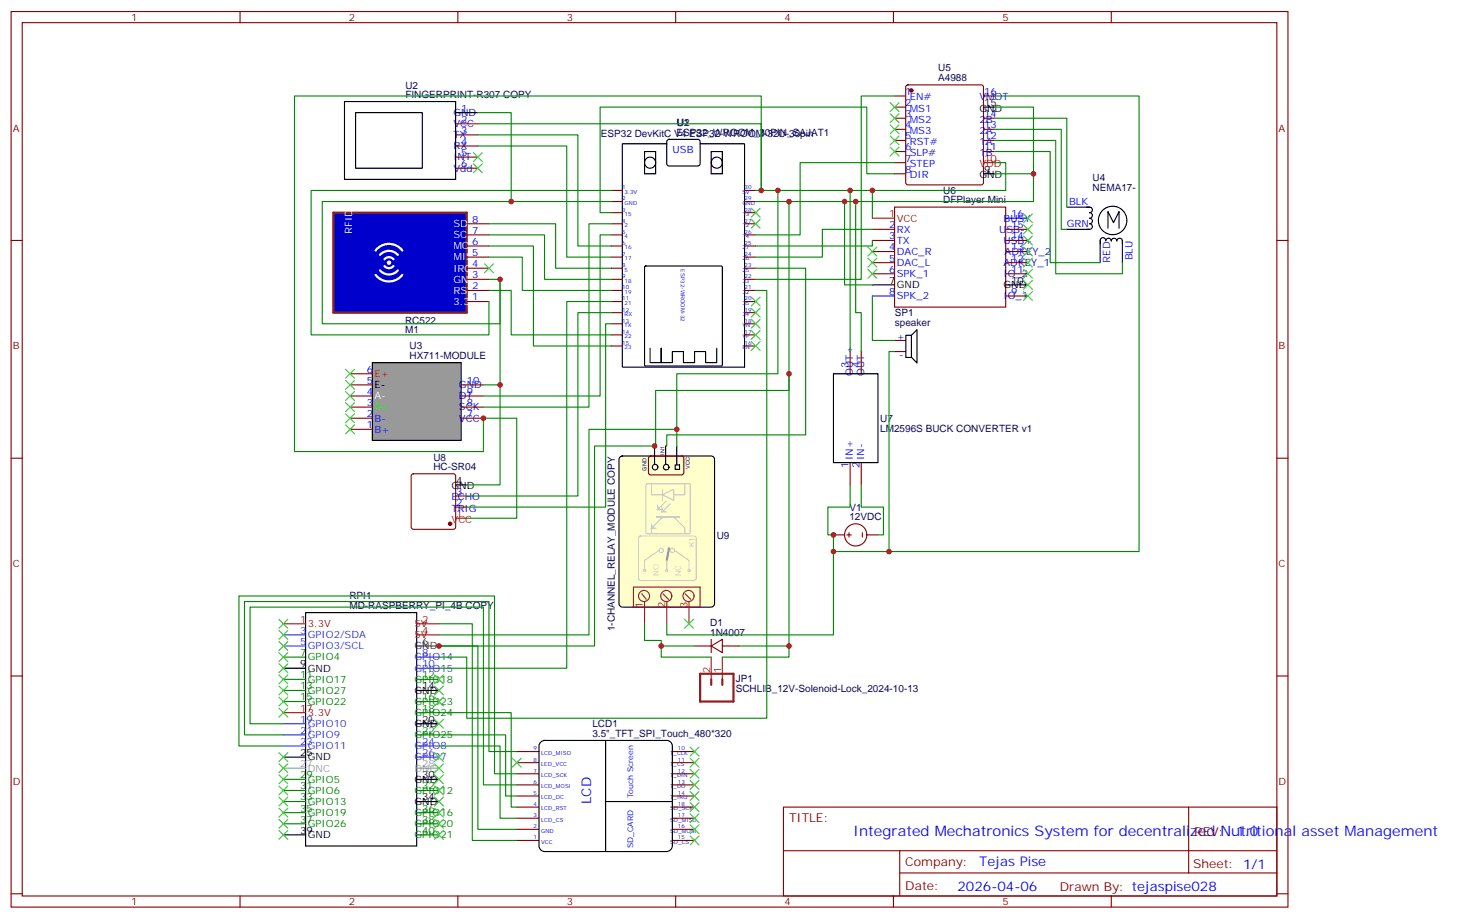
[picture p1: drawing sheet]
<svg xmlns="http://www.w3.org/2000/svg" width="465mm" height="292mm" viewBox="0 0 465 292" stroke-linecap="round" stroke-linejoin="round" font-family="sans-serif">
<g fill="none" stroke="#870000" stroke-width=".35">
<path d="M3.5 3.7h405.4v284.3h-405.4zM7.1 7.2h398.2v277.3h-398.2zM76.2 3.7v3.5M145.3 3.7v3.5M214.5 3.7v3.5M283.6 3.7v3.5M352.8 3.7v3.5M3.5 76.3h3.6M194 78.1h3.6M194 74.6h3.6M194 71h3.6M194 67.5h3.6"/>
<path d="M194 64h3.6M194 60.5h3.6M236.4 78.1h3.5M236.4 74.6h3.5M236.4 71h3.5M236.4 67.5h3.5M236.4 64h3.5M236.4 60.5h3.5M405.3 76.3h3.6M194 99.3h3.6M194 95.7h3.6M194 92.2h3.6"/>
<path d="M194 88.7h3.6M194 85.2h3.6M194 81.6h3.6M236.4 99.3h3.5M236.4 95.7h3.5M236.4 92.2h3.5M236.4 88.7h3.5M236.4 85.2h3.5M236.4 81.6h3.5M194 109.9h3.6M194 106.3h3.6M194 102.8h3.6"/>
<path d="M236.4 109.9h3.5M236.4 106.3h3.5M236.4 102.8h3.5M3.5 145.5h3.6M405.3 145.5h3.6M3.5 214.6h3.6M405.3 214.6h3.6M248.7 256.3h156.6v28.2h-156.6zM377.3 256.3v20.9M248.7 270.1h156.5M285.6 277.2h119.6M285.6 270.1v14.1"/>
<path d="M3.5 283.8h3.6M76.2 284.5v3.5M145.3 284.5v3.5M214.5 284.5v3.5M283.6 284.5v3.5M352.8 284.5v3.5M405.3 283.8h3.6"/>
</g>
<g fill="none" stroke="#000" stroke-width=".35">
<path d="M204.6 48.1h3.5v7.1h-3.5zM211.7 45.6h-14.1v71h38.8v-71h-14.2M211.9 44.4l.5-.2h9.1l.5 .2 .2 .5v7.1l-.2 .5-.5 .2h-9.1l-.5-.2-.2-.5v-7.1zM225.8 48.1h3.5v7.1h-3.5zM204.7 84.6l.3-.1h24l.3 .1v31.3l-.2 .3h-24.1l-.3-.2zM206.4 110.6v4.5h3.5v-4.5v4.5h3.5v-3.5h3.6v3.5h3.5v-3.5h3.5v3.5h3.5v-4.5"/>
<circle cx="206.4" cy="51.6" r="1.76"/>
<circle cx="227.5" cy="51.6" r="1.76"/>
</g>
<path d="M105.8 67.5h42.4v31.8h-42.4z" fill="#00c" stroke="#000" stroke-width=".35"/>
<path d="M105.8 67.5h42.4" fill="none" stroke="#8c2424" stroke-width=".71"/>
<path d="M105.8 67.5v31.8z" fill="#00f" stroke="#8c2424" stroke-width=".71"/>
<path d="M148.2 67.5v31.8h-42.4" fill="none" stroke="#8c2424" stroke-width=".71"/>
<g fill="none" stroke="#fff" stroke-width=".71">
<path d="M119.2 79.5a5.3 5.3 0 0 1 8.5 0M119.2 87.3a5.3 5.3 0 0 0 8.5 0M120.6 85.9a3.7 3.7 0 0 0 5.7 0M120.6 80.9a3.7 3.7 0 0 1 5.7 0M122.1 84.5a1.76 1.76 0 0 0 2.8 0M122.1 82.3a1.76 1.76 0 0 1 2.8 0"/>
<circle cx="123.5" cy="83.4" r=".35"/>
</g>
<path d="M144.6 42.8h7.1M144.6 46.4h7.1M148.2 71h7M148.2 74.6h7M148.2 78.1h7M148.2 81.6h7M148.2 85.2h7M148.2 92.2h7M148.2 95.7h7M148.2 88.7h7" fill="none" stroke="#870000" stroke-width=".35"/>
<path d="M144.6 39.3h7.1" fill="none" stroke="#f00" stroke-width=".35"/>
<path d="M144.6 35.8h7.1" fill="none" stroke="#000" stroke-width=".35"/>
<path d="M112.9 35.8h21.2v17.6h-21.2z" fill="#fff" stroke="#000" stroke-width=".35"/>
<g fill="none" stroke="#870000" stroke-width=".35">
<path d="M144.6 49.9h7.1M144.6 53.4h7.1M164 238.6h7.1M213.4 238.6h7.1M164 259.8h7.1M164 256.3h7.1M164 252.7h7.1M164 249.2h7.1M164 245.7h7.1M164 242.1h7.1M213.4 259.8h7.1M213.4 256.3h7.1"/>
<path d="M213.4 252.7h7.1M213.4 249.2h7.1M213.4 245.7h7.1M213.4 242.1h7.1M164 266.8h7.1M164 263.3h7.1M213.4 266.8h7.1M213.4 263.3h7.1"/>
</g>
<path d="M109.4 32.2h35.2v24.7h-35.2zM171.7 235.6l1.2-.5h38.8l1.2 .5 .5 1.3v31.7l-.3 .9-.6 .6-.8 .3h-38.8l-.9-.3-.7-.7-.2-.8v-31.7zM192.3 235.1v35.3M192.3 254.5h21.1" fill="none" stroke="#000" stroke-width=".35"/>
<path d="M118.2 115.1h28.2v24.7h-28.2z" fill="#999" stroke="#000" stroke-width=".35"/>
<g fill="none" stroke="#870000" stroke-width=".35">
<path d="M284 30.5h3.5M284 34h3.5M284 37.5h3.5M287.7 27.2l.5-.2h23.3l.5 .2 .2 .5v30.3l-.2 .5-.5 .2h-23.3l-.5-.2-.2-.5v-30.3zM312.2 30.5h3.5M312.2 37.5h3.5M284 41.1h3.5M284 44.6h3.5M284 48.1h3.5M284 51.6h3.5M284 55.2h3.5M312.2 41.1h3.5"/>
<path d="M312.2 44.6h3.5M312.2 48.1h3.5M276.9 72.8h7.1M276.9 76.3h7.1M276.9 79.9h7.1M284 65.8h35.3v31.7h-35.3zM319.3 72.8h7M319.3 76.3h7M319.3 79.9h7M276.9 83.4h7.1M276.9 86.9h7.1M319.3 83.4h7"/>
<path d="M319.3 86.9h7M319.3 94h7M111.1 118.7h7.1M284 108.1h3.5M284 111.6h3.5M111.1 122.2h7.1M111.1 125.7h7.1M111.1 129.3h7.1M111.1 132.8h7.1M111.1 136.3h7.1M146.4 122.2h7.1M146.4 125.7h7.1"/>
<path d="M146.4 129.3h7.1M146.4 132.8h7.1M130.8 150.6l.4-.2h12.7l.5 .2 .2 .5v16.3l-.2 .5-.5 .2h-12.7l-.5-.3-.2-.4v-16.3zM144.6 157.5h3.6M144.6 161h3.6M264.6 169.8h3.5M268.8 169.8h1.4M269.5 169.1v1.4M273.8 169.1v1.4M275.2 169.8h3.5"/>
<circle cx="271.6" cy="169.8" r="3.5"/>
</g>
<g fill="none" stroke="#000" stroke-width=".35">
<path d="M312.2 34h3.5M312.2 55.2h3.5M338.7 65.8h7.2a.88 .88 0 0 1 .9 .8 .88 .88 0 0 1-.9 .9 .88 .88 0 0 1 .9 .9 .88 .88 0 0 1-.9 .9 .88 .88 0 0 1 .9 .9 .88 .88 0 0 1-.9 .8 .88 .88 0 0 1 .9 .9 .88 .88 0 0 1-.9 .9h-7.2M349.2 76.3a.88 .88 0 0 1 .9-.8 .88 .88 0 0 1 .9 .8M349.2 76.5v.9M351 76.5a.88 .88 0 0 1 .9-.9 .88 .88 0 0 1 .9 .9 .88 .88 0 0 1 .9-.9 .88 .88 0 0 1 .8 .9 .88 .88 0 0 1 .9-.9 .88 .88 0 0 1 .9 .9v.9M351.7 72.5v-5.3l1.8 3.5 1.7-3.5v5.3M357.7 70a4.5 4.5 0 0 0-6.5-4.1 4.5 4.5 0 0 0-.8 7.6 4.5 4.5 0 0 0 7.2-2.5l.1-.8M276.9 90.5h7.1M319.3 90.5h7M264.6 118.7h14.1v28.2h-14.1zM287.6 113.5v-7.1h1.7v7.1h-1.6"/>
<path d="M289.3 106.4l1.8-1.7v10.6l-1.7-1.8M144.6 154h3.6M97 194.5h35.3v74.1h-35.3zM90 212.2h7M132.3 219.2h7M132.3 229.8h7M90 240.4h7M132.3 247.4h7M132.3 254.5h7M90 265.1h7"/>
</g>
<path d="M349.2 76.3v7.1M356.3 76.3v7.1" fill="none" stroke="#003" stroke-width=".35"/>
<g fill="#870000" stroke="#870000" stroke-width=".35">
<circle cx="289.3" cy="28.7" r=".53"/>
<circle cx="142.9" cy="166.3" r=".53"/>
</g>
<path d="M312.2 51.6h3.5M276.9 69.3h7.1M144.6 164.5h3.6M90 198h7M132.3 198h7M132.3 201.6h7M90 226.3h7" fill="none" stroke="#f00" stroke-width=".35"/>
<path d="M222.2 213.9h10.6v8.8h-10.6zM225.8 215.7v1.8M229.3 215.7v1.8" fill="none" stroke="#8c2424" stroke-width=".71"/>
<path d="M225.8 208.6v7.1M229.3 208.6v7.1" fill="none" stroke="#8c2424" stroke-width=".35"/>
<path d="M319.3 69.3h7M276.9 94h7.1" fill="none" stroke="#00f" stroke-width=".35"/>
<path d="M269.9 111.6v7.1M273.4 111.6v7.1M269.9 146.9v7.1M273.4 146.9v7.1" fill="none" stroke="#900" stroke-width=".35"/>
<path d="M90 201.6h7M90 205.1h7M132.3 208.6h7M132.3 212.2h7M90 229.8h7M90 233.3h7M90 236.9h7M132.3 236.9h7M132.3 240.4h7" fill="none" stroke="#06c" stroke-width=".35"/>
<path d="M132.3 205.1h7" fill="none" stroke="#333" stroke-width=".35"/>
<g fill="none" stroke="#060" stroke-width=".35">
<path d="M90 208.6h7M90 215.7h7M90 219.2h7M132.3 215.7h7M90 222.7h7M132.3 222.7h7M132.3 226.3h7M132.3 233.3h7M90 247.4h7M90 251h7M90 254.5h7M90 258h7"/>
<path d="M132.3 251h7M132.3 258h7M90 261.5h7M132.3 261.5h7M132.3 265.1h7"/>
</g>
<path d="M90 243.9h7M132.3 243.9h7" fill="none" stroke="#999" stroke-width=".35"/>
<g fill="none" stroke="#008700" stroke-width=".35">
<path d="M151.7 35.8h10.6v28.2M151.7 39.3h90v21.2h-1.8M284 30.5h-10.6v58.2h-33.5M315.7 34h12.4v21.2M315.7 37.5h23v28.3M151.7 46.4h28.2v35.2h14.1M151.7 42.8h31.7v35.3h10.6M284 51.6h-30v23h-14.1M284 55.2h-8.8v-21.2h-84.7v33.5h3.5M315.7 51.6h3.6v8.9h-42.4M315.7 55.2h12.4v8.8h-60M315.7 41.1h21.2v31.7h1.8"/>
<path d="M315.7 48.1h17.7v35.3h15.8M315.7 44.6h19.4v42.3h21.2v-3.5M155.2 71h21.2v14.2h17.6M155.2 74.6h17.7v14.1h21.1M155.2 78.1h14.1v31.8h24.7M194 60.5h-95.2v45.8h56.4v-10.6M194 64h-91.7v38.8h56.4v-14.1h-3.5M194 74.6h-3.5v51.1h-37M194 71h-7v58.3h-33.5M239.9 64h28.2v26.5h8.8M276.9 69.3v-8.8h-35.2v-30h-148.2v112.9h60v-10.6h10.5v31.7h-15.8M276.9 72.8h-15.8v8.8h-21.2"/>
<path d="M276.9 76.3v1.8h-37M155.2 81.6h10.6v10.6h28.2M155.2 92.2h7.1v14.1h31.7M158.7 88.7v33.5h-5.2M194 99.3h-10.6v58.2h-35.2M194 102.8h-1.7v58.2h-44.1M158.7 122.2v31.8h-10.5"/>
</g>
<g fill="none" stroke="#3c3" stroke-width=".35">
<path d="M150.3 48.5l2.8 2.8M150.3 52l2.8 2.8M153.1 48.5l-2.8 2.8M153.1 52l-2.8 2.8M275.5 78.5l2.8 2.8M278.3 78.5l-2.8 2.8M324.9 78.5l2.8 2.8M324.9 74.9l2.8 2.9M324.9 71.4l2.8 2.8M324.9 67.9l2.8 2.8M327.7 78.5l-2.8 2.8M327.7 74.9l-2.8 2.9"/>
<path d="M327.7 71.4l-2.8 2.8M327.7 67.9l-2.8 2.8M153.8 83.7l2.8 2.9M156.6 83.7l-2.8 2.9M275.5 82l2.8 2.8M275.5 85.5l2.8 2.8M278.3 82l-2.8 2.8M278.3 85.5l-2.8 2.8M324.9 92.6l2.8 2.8M324.9 89l2.8 2.9M324.9 85.5l2.8 2.8M324.9 82l2.8 2.8"/>
<path d="M327.7 92.6l-2.8 2.8M327.7 89l-2.8 2.9M327.7 85.5l-2.8 2.8M327.7 82l-2.8 2.8M109.7 117.3l2.8 2.8M112.5 117.3l-2.8 2.8M109.7 120.8l2.8 2.8M109.7 124.3l2.8 2.8M109.7 127.8l2.8 2.9M109.7 131.4l2.8 2.8M109.7 134.9l2.8 2.8M112.5 127.8l-2.8 2.9"/>
<path d="M112.5 120.8l-2.8 2.8M112.5 124.3l-2.8 2.8M112.5 131.4l-2.8 2.8M112.5 134.9l-2.8 2.8"/>
</g>
<path d="M196.7 145.2l.9-.4h28.2l.8 .4 .2 .6v45.9l-.4 .9-.6 .2h-28.2l-.9-.5-.2-.6v-45.9z" fill="#ffc" stroke="#000" stroke-width=".35"/>
<g fill="none" stroke="#8c2424" stroke-width=".35">
<path d="M200.9 192.8h21.2M201.1 192.8v-6.4h21.1v6.4M203.7 188.5l1.5 1.8M204.6 191v7M210.4 188.5l1.8 1.8M211.7 191v7M217.5 188.5l1.8 1.8M218.7 191v7"/>
<circle cx="204.5" cy="189.2" r="1.76"/>
<circle cx="211.5" cy="189.2" r="1.76"/>
<circle cx="218.6" cy="189.2" r="1.76"/>
</g>
<path d="M206.1 145l.5-.2h10l.5 .7-.1 4.9-.6 .4-10.1-.1-.4-.6v-4.6z" fill="none" stroke="#870000" stroke-width=".35"/>
<g fill="none" stroke="#000" stroke-width=".35">
<path d="M207.8 141.6v5.6M211.3 141.6v5.6M214.3 147.6h1.4v1.4h-1.4zM214.8 141.6v6"/>
<circle cx="208" cy="148.3" r=".88"/>
<circle cx="211.5" cy="148.3" r=".88"/>
</g>
<g fill="none" stroke="#ccc" stroke-width=".35">
<path d="M202.9 170.4l.5-.2h16.9l.5 .2 .2 .5v12.7l-.2 .5-.5 .2h-16.9l-.5-.2-.2-.5v-12.7zM209.2 174.8l-4.6 3.1v2.9M211.7 177.9v2.9M214.1 174.8l4.6 3.1v2.9"/>
<circle cx="209.9" cy="174.8" r=".71"/>
<circle cx="213.4" cy="174.8" r=".71"/>
<circle cx="204.6" cy="181.1" r=".35"/>
<circle cx="211.7" cy="181.1" r=".35"/>
<circle cx="218.7" cy="181.1" r=".35"/>
</g>
<path d="M212.4 174.1l-.7 3.8" fill="none" stroke="#999" stroke-width=".71"/>
<g fill="#ccc">
<path d="M206.8 165.8l.5 1.5 1.5 .5-2.3 .2z"/>
<path d="M210.1 160.6l.5 1.5 1.5 .5-2.2 .2z"/>
<path d="M208.7 159.9l.5 1.5 1.5 .5-2.3 .2z"/>
</g>
<path d="M205.1 153.8l.3-.2h13.4l.3 .2v15.3l-.1 .3-13.6 .1-.3-.2zM206.8 153.6v3.5h3.5M210.3 157.1l3.6-1.8v3.6zM210.3 155.3v3.6M211.4 159.2l-2.1 2.1M212.8 159.9l-2.1 2.1M217.4 153.6v3.5h-3.5M206.8 169.5v-1.8l3.5-3.5h3.6l3.5 3.5v1.8" fill="none" stroke="#ccc" stroke-width=".35"/>
<path d="M208.6 164.2h7" fill="none" stroke="#ccc" stroke-width=".71"/>
<g fill="none" stroke="#008700" stroke-width=".35">
<path d="M315.7 30.5h45.9v144.6h-97v-5.3h-1.8v-8.8h7.1v-7M246.9 60.5v58.2h-32.1v22.9M250.5 64v60h-42.4v17.6h-19.4v63.5h-49.4h12.4v58.2h12.3M269.9 60.5v51.1M271.6 64v35.3h1.8v12.3M194 95.7h-14.1v116.5h-40.6M239.9 85.2h15.9v52.9h-44.1v3.5h-.4M239.9 92.2h3.5v135.8h-95.2v-19.4h-8.9M276.9 94v14.1h7.1M250.5 118.7v89.9h-21.2M284 111.6h-1.8v63.5M214.8 136.3h-27.8v65.3h-47.7"/>
<path d="M273.4 154v7h7.1v8.8h-1.8M264.6 175.1v26.5h-52.9v-3.6M139.3 198h10.6v68.8h14.1M204.6 198v5.3h5.3v5.3h15.9M209.9 205.1h10.6M234.6 205.1h15.9M90 229.8h-10.6v-37h74.1v56.4h10.5M90 233.3h-12.4v-42.3h77.6v47.6h8.8M90 236.9h-14.2v-47.7h81.2v56.5h7M139.3 236.9h19.4v22.9h5.3M139.3 233.3h21.2v19.4h3.5M139.3 226.3h23v30h1.7"/>
</g>
<g fill="none" stroke="#3c3" stroke-width=".35">
<path d="M282.6 32.6l2.8 2.8M282.6 36.1l2.8 2.8M282.6 39.7l2.8 2.8M285.4 32.6l-2.8 2.8M285.4 36.1l-2.8 2.8M285.4 39.7l-2.8 2.8M282.6 43.2l2.8 2.8M282.6 46.7l2.8 2.8M285.4 43.2l-2.8 2.8M285.4 46.7l-2.8 2.8M238.5 66.1l2.8 2.8M238.5 69.6l2.8 2.9"/>
<path d="M241.3 66.1l-2.8 2.8M241.3 69.6l-2.8 2.9M238.5 94.3l2.8 2.9M238.5 97.9l2.8 2.8M241.3 94.3l-2.8 2.9M241.3 97.9l-2.8 2.8M238.5 101.4l2.8 2.8M238.5 104.9l2.8 2.8M238.5 108.4l2.8 2.9M241.3 101.4l-2.8 2.8M241.3 104.9l-2.8 2.8M241.3 108.4l-2.8 2.9"/>
<path d="M88.5 196.6l2.9 2.9M91.4 196.6l-2.9 2.9M217.3 196.6l2.8 2.9M220.1 196.6l-2.8 2.9M88.5 200.2l2.9 2.8M88.5 203.7l2.9 2.8M88.5 207.2l2.9 2.8M88.5 210.7l2.9 2.9M88.5 214.3l2.9 2.8M88.5 217.8l2.9 2.8M91.4 200.2l-2.9 2.8M91.4 203.7l-2.9 2.8"/>
<path d="M91.4 207.2l-2.9 2.8M91.4 210.7l-2.9 2.9M91.4 214.3l-2.9 2.8M91.4 217.8l-2.9 2.8M137.9 217.8l2.9 2.8M137.9 214.3l2.9 2.8M140.8 217.8l-2.9 2.8M140.8 214.3l-2.9 2.8M88.5 239l2.9 2.8M88.5 221.3l2.9 2.9M88.5 224.9l2.9 2.8M91.4 239l-2.9 2.8"/>
<path d="M91.4 221.3l-2.9 2.9M91.4 224.9l-2.9 2.8M137.9 221.3l2.9 2.9M137.9 228.4l2.9 2.8M137.9 239l2.9 2.8M140.8 221.3l-2.9 2.9M140.8 228.4l-2.9 2.8M140.8 239l-2.9 2.8M219.1 237.2l2.8 2.8M221.9 237.2l-2.8 2.8M88.5 256.6l2.9 2.8M88.5 253.1l2.9 2.8"/>
<path d="M88.5 249.6l2.9 2.8M88.5 246l2.9 2.8M88.5 242.5l2.9 2.8M91.4 256.6l-2.9 2.8M91.4 253.1l-2.9 2.8M91.4 249.6l-2.9 2.8M91.4 246l-2.9 2.8M91.4 242.5l-2.9 2.8M137.9 242.5l2.9 2.8M137.9 249.6l2.9 2.8M137.9 246l2.9 2.8M137.9 253.1l2.9 2.8"/>
<path d="M137.9 256.6l2.9 2.8M140.8 242.5l-2.9 2.8M140.8 249.6l-2.9 2.8M140.8 246l-2.9 2.8M140.8 253.1l-2.9 2.8M140.8 256.6l-2.9 2.8M162.6 240.7l2.9 2.9M165.5 240.7l-2.9 2.9M219.1 240.7l2.8 2.9M219.1 244.3l2.8 2.8M219.1 247.8l2.8 2.8M219.1 251.3l2.8 2.8"/>
<path d="M219.1 254.8l2.8 2.9M219.1 258.4l2.8 2.8M221.9 240.7l-2.8 2.9M221.9 244.3l-2.8 2.8M221.9 247.8l-2.8 2.8M221.9 251.3l-2.8 2.8M221.9 254.8l-2.8 2.9M221.9 258.4l-2.8 2.8M88.5 263.7l2.9 2.8M88.5 260.1l2.9 2.9M91.4 263.7l-2.9 2.8M91.4 260.1l-2.9 2.9"/>
<path d="M137.9 260.1l2.9 2.9M137.9 263.7l2.9 2.8M140.8 260.1l-2.9 2.9M140.8 263.7l-2.9 2.8M219.1 261.9l2.8 2.8M219.1 265.4l2.8 2.9M221.9 261.9l-2.8 2.8M221.9 265.4l-2.8 2.9"/>
</g>
<path d="M220.5 205.1h5.3M225.8 205.1l3.5-2.1v4.2zM225.8 203v4.2M229.3 205.1h5.3" fill="none" stroke="#870000" stroke-width=".35"/>
<g fill="#c00">
<circle cx="162.3" cy="64" r=".88"/>
<circle cx="158.8" cy="88.7" r=".88"/>
<circle cx="241.7" cy="60.5" r=".88"/>
<circle cx="158.8" cy="122.2" r=".88"/>
<circle cx="153.5" cy="132.8" r=".88"/>
<circle cx="276.9" cy="60.5" r=".88"/>
<circle cx="268.1" cy="64" r=".88"/>
<circle cx="328.1" cy="55.2" r=".88"/>
<circle cx="246.9" cy="60.5" r=".88"/>
<circle cx="250.5" cy="64" r=".88"/>
<circle cx="250.5" cy="118.7" r=".88"/>
<circle cx="209.9" cy="205.1" r=".88"/>
<circle cx="250.5" cy="205.1" r=".88"/>
<circle cx="264.6" cy="169.8" r=".88"/>
<circle cx="282.2" cy="175.1" r=".88"/>
<circle cx="271.6" cy="64" r=".88"/>
<circle cx="269.9" cy="60.5" r=".88"/>
<circle cx="139.3" cy="205.1" r=".88"/>
<circle cx="207.8" cy="141.6" r=".88"/>
<circle cx="214.8" cy="136.3" r=".88"/>
<circle cx="264.6" cy="175.1" r=".88"/>
</g>
<text font-size="4.6" fill="#00f" x="270.8" y="265.3">Integrated Mechatronics System for decentralized Nutritional asset Management</text>
<g font-size="4.2" fill="#00f">
<text x="187.6" y="255.3" transform="rotate(-90 187.6 255.3)">LCD</text>
<text x="392.5" y="265.5">1.0</text>
<text x="310.9" y="275.1">Tejas Pise</text>
<text x="304" y="282.9">2026-04-06</text>
</g>
<g font-size="3.9" fill="#800">
<text x="250.5" y="260.8">TITLE:</text>
<text x="379.1" y="265.5">REV:</text>
<text x="287.4" y="275">Company:</text>
<text x="378.7" y="275.7">Sheet: 1/1</text>
<text x="287.4" y="282.7">Date:</text>
<text x="336.4" y="282.8">Drawn By: tejaspise028</text>
</g>
<g font-size="3.2" fill="#800">
<text x="41.6" y="6.7">1</text>
<text x="110.8" y="6.7">2</text>
<text x="179.9" y="6.7">3</text>
<text x="249.1" y="6.7">4</text>
<text x="318.2" y="6.7">5</text>
<text x="4.1" y="41.8">A</text>
<text x="405.9" y="41.8">A</text>
<text x="4.1" y="110.9">B</text>
<text x="405.9" y="110.9">B</text>
<text x="4.1" y="180.1">C</text>
<text x="405.9" y="180.1">C</text>
<text x="4.1" y="249.2">D</text>
<text x="405.9" y="249.2">D</text>
<text x="41.6" y="287.5">1</text>
<text x="110.8" y="287.5">2</text>
<text x="179.9" y="287.5">3</text>
<text x="249.1" y="287.5">4</text>
<text x="318.2" y="287.5">5</text>
</g>
<g font-size="3.2" fill="#000080">
<text x="297.8" y="22.6">U5</text>
<text x="128.7" y="28.2">U2</text>
<text x="297.8" y="25.7">A4988</text>
<text x="128.7" y="31.2">FINGERPRINT-R307 COPY</text>
<text x="214.8" y="39.9">U1</text>
<text x="214.9" y="39.9">U2</text>
<text x="190.7" y="43.6">ESP32 DevKitC V4 ESP32-WROOM-32U-30pin</text>
<text x="214.8" y="43.2">ESP32_WROOM_30PIN_SAJAT1</text>
<text x="346.8" y="57.6">U4</text>
<text x="299.4" y="64.5">DFPlayer Mini</text>
<text x="299.4" y="61.5">U6</text>
<text x="346.8" y="60.6">NEMA17-</text>
<text x="284.1" y="100.4">SP1</text>
<text x="128.6" y="102.8">RC522</text>
<text x="128.6" y="105.9">M1</text>
<text x="284.1" y="103.6">speaker</text>
<text x="130" y="110.9">U3</text>
<text x="130" y="114.1">HX711-MODULE</text>
<text x="279.4" y="137.1">LM2596S BUCK CONVERTER v1</text>
<text x="279.4" y="134.1">U7</text>
<text x="137.6" y="149.4">HC-SR04</text>
<text x="137.6" y="146.3">U8</text>
<text x="269.6" y="165.2">12VDC</text>
<text x="269.6" y="162.2">V1</text>
<text x="227.5" y="171">U9</text>
<text x="110.9" y="190.2">RPI1</text>
<text x="110.9" y="193.3">MD-RASPBERRY_PI_4B COPY</text>
<text x="195.2" y="200.4" transform="rotate(-90 195.2 200.4)">1-CHANNEL_RELAY_MODULE COPY</text>
<text x="225.4" y="201.9">1N4007</text>
<text x="225.4" y="198.7">D1</text>
<text x="233.5" y="219.6">SCHLIB_12V-Solenoid-Lock_2024-10-13</text>
<text x="233.5" y="216.5">JP1</text>
<text x="188.1" y="230.8">LCD1</text>
<text x="188.1" y="234">3.5&quot;_TFT_SPI_Touch_480*320</text>
</g>
<g font-size="3.2" fill="#00f">
<text x="146.4" y="35.4">1</text>
<text x="287.3" y="30.1">1</text>
<text x="287.3" y="33.7">2</text>
<text x="288.8" y="31.9">EN#</text>
<text x="288.8" y="35.4">MS1</text>
<text x="310.9" y="31.9">VMOT</text>
<text x="312.4" y="30.1">16</text>
<text x="143.9" y="40.4">VCC</text>
<text x="143.9" y="36.8">GND</text>
<text x="146.4" y="38.9">2</text>
<text x="287.3" y="37.2">3</text>
<text x="287.3" y="40.7">4</text>
<text x="288.8" y="38.9">MS2</text>
<text x="310.9" y="38.9">2B</text>
<text x="312.4" y="40.7">13</text>
<text x="312.4" y="37.2">14</text>
<text x="143.9" y="43.9">TX</text>
<text x="143.9" y="47.4">RX</text>
<text x="146.4" y="42.5">3</text>
<text x="146.4" y="46">4</text>
<text x="287.3" y="44.2">5</text>
<text x="287.3" y="47.8">6</text>
<text x="288.8" y="42.5">MS3</text>
<text x="288.8" y="46">RST#</text>
<text x="310.9" y="46">1A</text>
<text x="310.9" y="42.5">2A</text>
<text x="312.4" y="47.8">11</text>
<text x="312.4" y="44.2">12</text>
<text x="143.9" y="50.9">INT</text>
<text x="146.4" y="49.5">5</text>
<text x="146.4" y="53.1">6</text>
<text x="213.5" y="48.4">USB</text>
<text x="287.3" y="51.3">7</text>
<text x="288.8" y="49.5">SLP#</text>
<text x="288.8" y="53.1">STEP</text>
<text x="310.9" y="49.5">1B</text>
<text x="143.9" y="54.5">Vdd</text>
<text x="287.3" y="54.8">8</text>
<text x="288.8" y="56.6">DIR</text>
<text x="339.4" y="65.1">BLK</text>
<text x="149.9" y="70.7">8</text>
<text x="318.6" y="70.3">BUSY</text>
<text x="321" y="68.9">16</text>
<text x="149.9" y="74.2">7</text>
<text x="149.9" y="77.8">6</text>
<text x="282.2" y="72.5">2</text>
<text x="282.2" y="76">3</text>
<text x="284.7" y="73.9">RX</text>
<text x="284.7" y="77.4">TX</text>
<text x="317.1" y="73.9">USB-</text>
<text x="318.6" y="77.4">USB+</text>
<text x="321" y="76">14</text>
<text x="321" y="72.5">15</text>
<text x="338.7" y="72.1">GRN</text>
<text x="149.9" y="81.3">5</text>
<text x="282.2" y="79.5">4</text>
<text x="282.2" y="83">5</text>
<text x="284.7" y="80.9">DAC_R</text>
<text x="318.9" y="80.9">ADKEY_2</text>
<text x="321" y="83">12</text>
<text x="321" y="79.5">13</text>
<text x="352.4" y="83.4" transform="rotate(-90 352.4 83.4)">RED</text>
<text x="359.5" y="82.7" transform="rotate(-90 359.5 82.7)">BLU</text>
<text x="149.9" y="84.8">4</text>
<text x="149.9" y="88.3">3</text>
<text x="282.2" y="86.6">6</text>
<text x="284.7" y="84.5">DAC_L</text>
<text x="284.7" y="88">SPK_1</text>
<text x="318.6" y="88">IO_2</text>
<text x="318.6" y="84.5">ADKEY_1</text>
<text x="321" y="86.6">11</text>
<text x="149.9" y="91.9">2</text>
<text x="149.9" y="95.4">1</text>
<text x="282.2" y="93.6">8</text>
<text x="284.7" y="95">SPK_2</text>
<text x="318.6" y="95">IO_1</text>
<text x="321" y="93.6">9</text>
<text x="284.7" y="108.1">+</text>
<text x="285.4" y="113.7">-</text>
<text x="116.4" y="118.3">6</text>
<text x="269.4" y="116.8" transform="rotate(-90 269.4 116.8)">3</text>
<text x="270.8" y="119.3" transform="rotate(-90 270.8 119.3)">OUT+</text>
<text x="272.9" y="116.8" transform="rotate(-90 272.9 116.8)">4</text>
<text x="274.3" y="119.3" transform="rotate(-90 274.3 119.3)">OUT-</text>
<text x="116.4" y="125.4">4</text>
<text x="116.4" y="121.8">5</text>
<text x="145.7" y="123.3">GND</text>
<text x="148.2" y="121.8">10</text>
<text x="148.2" y="125.4">9</text>
<text x="116.4" y="128.9">3</text>
<text x="145.7" y="126.8">DT</text>
<text x="145.7" y="130.3">SCK</text>
<text x="148.2" y="128.9">8</text>
<text x="116.4" y="136">1</text>
<text x="116.4" y="132.4">2</text>
<text x="118.9" y="137.4">B+</text>
<text x="118.9" y="133.8">B-</text>
<text x="145.7" y="133.8">VCC</text>
<text x="148.2" y="132.4">7</text>
<text x="269.4" y="148.6" transform="rotate(-90 269.4 148.6)">1</text>
<text x="270.8" y="146.1" transform="rotate(-90 270.8 146.1)">IN+</text>
<text x="272.9" y="148.6" transform="rotate(-90 272.9 148.6)">2</text>
<text x="274.3" y="146.1" transform="rotate(-90 274.3 146.1)">IN-</text>
<text x="143.3" y="158.9">ECHO</text>
<text x="144.8" y="160.7">2</text>
<text x="144.8" y="157.1">3</text>
<text x="143.3" y="162.4">TRIG</text>
</g>
<g font-size="3.2">
<text x="310.9" y="35.4">GND</text>
<text x="312.4" y="33.7">15</text>
<text x="310.9" y="56.6">GND</text>
<text x="312.4" y="54.8">9</text>
<text x="282.2" y="90.1">7</text>
<text x="284.7" y="91.5">GND</text>
<text x="318.6" y="91.5">GND</text>
<text x="321" y="90.1">10</text>
<text x="118.9" y="123.3">E-</text>
<text x="143.3" y="155.4">GND</text>
<text x="144.8" y="153.6">4</text>
<text x="95.2" y="211.8">9</text>
<text x="97.7" y="213.2">GND</text>
<text x="131.6" y="220.3">GND</text>
<text x="134.1" y="218.9">14</text>
<text x="131.6" y="230.9">GND</text>
<text x="134.1" y="229.4">20</text>
<text x="95.2" y="240">25</text>
<text x="97.7" y="241.4">GND</text>
<text x="131.6" y="248.5">GND</text>
<text x="134.1" y="247.1">30</text>
<text x="131.6" y="255.6">GND</text>
<text x="134.1" y="254.1">34</text>
<text x="95.2" y="264.7">39</text>
<text x="97.7" y="266.1">GND</text>
</g>
<g font-size="3.2" fill="#f00">
<text x="310.9" y="53.1">VDD</text>
<text x="312.4" y="51.3">10</text>
<text x="282.2" y="68.9">1</text>
<text x="284.7" y="70.3">VCC</text>
<text x="118.9" y="119.7">E+</text>
<text x="143.3" y="165.9">VCC</text>
<text x="144.8" y="164.2">1</text>
<text x="95.2" y="197.7">1</text>
<text x="134.1" y="197.7">2</text>
<text x="97.7" y="199.1">3.3V</text>
<text x="131.6" y="199.1">5V</text>
<text x="131.6" y="202.6">5V</text>
<text x="134.1" y="201.2">4</text>
<text x="95.2" y="225.9">17</text>
<text x="97.7" y="227.3">3.3V</text>
</g>
<g font-size="3.2" fill="#fff">
<text x="111.8" y="74.4" transform="rotate(-90 111.8 74.4)">RFID - RC522</text>
<text x="143.9" y="72.1">SDA</text>
<text x="143.9" y="75.6">SCK</text>
<text x="143.9" y="79.2">MOSI</text>
<text x="143.9" y="82.7">MISO</text>
<text x="143.9" y="86.2">IRQ</text>
<text x="143.9" y="89.7">GND</text>
<text x="143.9" y="93.3">RST</text>
<text x="143.9" y="96.8">3.3V</text>
<text x="118.9" y="126.8">A-</text>
</g>
<text font-size="3.2" fill="#0f0" x="118.9" y="130.3">A+</text>
<g font-size="3.2" fill="#8d2323">
<text x="204.1" y="193.1" transform="rotate(-90 204.1 193.1)">1</text>
<text x="211.2" y="193.1" transform="rotate(-90 211.2 193.1)">2</text>
<text x="218.2" y="193.1" transform="rotate(-90 218.2 193.1)">3</text>
<text x="225.4" y="213.6" transform="rotate(-90 225.4 213.6)">2</text>
<text x="229" y="213.6" transform="rotate(-90 229 213.6)">1</text>
</g>
<g font-size="3.2" fill="#06c">
<text x="95.2" y="201.2">3</text>
<text x="97.7" y="202.6">GPIO2/SDA</text>
<text x="95.2" y="204.8">5</text>
<text x="97.7" y="206.2">GPIO3/SCL</text>
<text x="131.6" y="209.7">GPIO14</text>
<text x="134.1" y="208.3">8</text>
<text x="131.6" y="213.2">GPIO15</text>
<text x="134.1" y="211.8">10</text>
<text x="95.2" y="229.4">19</text>
<text x="95.2" y="233">21</text>
<text x="97.7" y="230.9">GPIO10</text>
<text x="95.2" y="236.5">23</text>
<text x="97.7" y="234.4">GPIO9</text>
<text x="97.7" y="237.9">GPIO11</text>
<text x="131.6" y="237.9">GPIO8</text>
<text x="134.1" y="236.5">24</text>
<text x="131.6" y="241.4">GPIO7</text>
<text x="134.1" y="240">26</text>
</g>
<g font-size="3.2" fill="#060">
<text x="95.2" y="208.3">7</text>
<text x="97.7" y="209.7">GPIO4</text>
<text x="95.2" y="215.3">11</text>
<text x="134.1" y="215.3">12</text>
<text x="95.2" y="218.9">13</text>
<text x="97.7" y="216.7">GPIO17</text>
<text x="97.7" y="220.3">GPIO27</text>
<text x="131.6" y="216.7">GPIO18</text>
<text x="95.2" y="222.4">15</text>
<text x="97.7" y="223.8">GPIO22</text>
<text x="131.6" y="223.8">GPIO23</text>
<text x="131.6" y="227.3">GPIO24</text>
<text x="134.1" y="222.4">16</text>
<text x="134.1" y="225.9">18</text>
<text x="134.1" y="233">22</text>
<text x="131.6" y="234.4">GPIO25</text>
<text x="95.2" y="247.1">29</text>
<text x="95.2" y="250.6">31</text>
<text x="97.7" y="248.5">GPIO5</text>
<text x="134.1" y="250.6">32</text>
<text x="95.2" y="254.1">33</text>
<text x="95.2" y="257.7">35</text>
<text x="97.7" y="252">GPIO6</text>
<text x="97.7" y="255.6">GPIO13</text>
<text x="131.6" y="252">GPIO12</text>
<text x="134.1" y="257.7">36</text>
<text x="95.2" y="261.2">37</text>
<text x="97.7" y="259.1">GPIO19</text>
<text x="97.7" y="262.6">GPIO26</text>
<text x="131.6" y="259.1">GPIO16</text>
<text x="131.6" y="262.6">GPIO20</text>
<text x="134.1" y="261.2">38</text>
<text x="131.6" y="266.1">GPIO21</text>
<text x="134.1" y="264.7">40</text>
</g>
<g font-size="3.2" fill="#333">
<text x="131.6" y="206.2">GND</text>
<text x="134.1" y="204.8">6</text>
</g>
<g font-size="3.2" fill="#999">
<text x="95.2" y="243.6">27</text>
<text x="97.7" y="245">DNC</text>
<text x="131.6" y="245">DNC</text>
<text x="134.1" y="243.6">28</text>
</g>
<g font-size="2.5" fill="#ccc">
<text x="220.5" y="173.7" transform="rotate(-90 220.5 173.7)">K1</text>
<text x="209.2" y="182.9" transform="rotate(-90 209.2 182.9)">NO</text>
<text x="216.2" y="183" transform="rotate(-90 216.2 183)">NC</text>
</g>
<g font-size="2.5" fill="#00f">
<text x="201" y="253.5" transform="rotate(-90 201 253.5)">Touch Screen</text>
<text x="201" y="269.3" transform="rotate(-90 201 269.3)">SD_CARD</text>
</g>
<g font-size="1.8" fill="#00f">
<text x="197.6" y="63.6">2</text>
<text x="197.6" y="60.1">1</text>
<text x="198.3" y="65.1">GND</text>
<text x="198.3" y="61.5">3.3V</text>
<text x="235.7" y="61.5">5V</text>
<text x="235.7" y="65.1">GND</text>
<text x="236.4" y="60.1">30</text>
<text x="236.4" y="63.6">29</text>
<text x="197.6" y="70.7">4</text>
<text x="197.6" y="67.2">3</text>
<text x="198.3" y="68.6">15</text>
<text x="235.7" y="68.6">13</text>
<text x="236.4" y="67.2">28</text>
<text x="236.4" y="70.7">27</text>
<text x="197.6" y="77.8">6</text>
<text x="197.6" y="74.2">5</text>
<text x="198.3" y="75.6">4</text>
<text x="198.3" y="72.1">2</text>
<text x="235.7" y="72.1">12</text>
<text x="235.7" y="75.6">14</text>
<text x="236.4" y="74.2">26</text>
<text x="236.4" y="77.8">25</text>
<text x="197.6" y="81.3">7</text>
<text x="198.3" y="82.7">17</text>
<text x="198.3" y="79.2">16</text>
<text x="235.7" y="79.2">27</text>
<text x="235.7" y="82.7">26</text>
<text x="236.4" y="81.3">24</text>
<text x="197.6" y="88.3">9</text>
<text x="197.6" y="84.8">8</text>
<text x="198.3" y="89.7">18</text>
<text x="198.3" y="86.2">5</text>
<text x="216.2" y="85.5" transform="rotate(90 216.2 85.5)">ESP32-WROOM-32</text>
<text x="235.7" y="86.2">25</text>
<text x="235.7" y="89.7">33</text>
<text x="236.4" y="84.8">23</text>
<text x="236.4" y="88.3">22</text>
<text x="197.6" y="95.4">11</text>
<text x="197.6" y="91.9">10</text>
<text x="198.3" y="93.3">19</text>
<text x="235.7" y="93.3">32</text>
<text x="236.4" y="91.9">21</text>
<text x="236.4" y="95.4">20</text>
<text x="197.6" y="98.9">12</text>
<text x="198.3" y="100.3">RX</text>
<text x="198.3" y="96.8">21</text>
<text x="235.7" y="96.8">35</text>
<text x="235.7" y="100.3">34</text>
<text x="236.4" y="98.9">19</text>
<text x="197.6" y="106">14</text>
<text x="197.6" y="102.4">13</text>
<text x="198.3" y="107.4">22</text>
<text x="198.3" y="103.9">TX</text>
<text x="235.7" y="103.9">VN</text>
<text x="235.7" y="107.4">VP</text>
<text x="236.4" y="102.4">18</text>
<text x="236.4" y="106">17</text>
<text x="197.6" y="109.5">15</text>
<text x="198.3" y="110.9">23</text>
<text x="235.7" y="110.9">EN</text>
<text x="236.4" y="109.5">16</text>
<text x="169.3" y="238.3">9</text>
<text x="171.8" y="239.7">LCD_MISO</text>
<text x="212.7" y="239.7">T_CLK</text>
<text x="215.2" y="238.3">10</text>
<text x="169.3" y="245.3">7</text>
<text x="169.3" y="241.8">8</text>
<text x="171.8" y="243.2">LED_VCC</text>
<text x="212.7" y="243.2">T_CS</text>
<text x="215.2" y="241.8">11</text>
<text x="215.2" y="245.3">12</text>
<text x="169.3" y="248.8">6</text>
<text x="171.8" y="250.3">LCD_MOSI</text>
<text x="171.8" y="246.7">LCD_SCK</text>
<text x="212.7" y="246.7">T_DIN</text>
<text x="212.7" y="250.3">T_DO</text>
<text x="215.2" y="248.8">13</text>
<text x="169.3" y="255.9">4</text>
<text x="169.3" y="252.4">5</text>
<text x="171.8" y="257.3">LCD_RST</text>
<text x="171.8" y="253.8">LCD_DC</text>
<text x="212.7" y="253.8">T_IRQ</text>
<text x="212.7" y="257.3">SD_SCK</text>
<text x="215.2" y="252.4">14</text>
<text x="215.2" y="255.9">18</text>
<text x="169.3" y="263">2</text>
<text x="169.3" y="259.4">3</text>
<text x="171.8" y="260.8">LCD_CS</text>
<text x="212.7" y="260.8">SD_MISO</text>
<text x="215.2" y="259.4">17</text>
<text x="215.2" y="263">16</text>
<text x="169.3" y="266.5">1</text>
<text x="171.8" y="267.9">VCC</text>
<text x="171.8" y="264.4">GND</text>
<text x="212.7" y="264.4">SD_MOSI</text>
<text x="212.7" y="267.9">SD_CS</text>
<text x="215.2" y="266.5">15</text>
</g>
<g font-size="1.8" fill="#000080">
<text x="205.3" y="149.4" transform="rotate(-90 205.3 149.4)">GND</text>
<text x="210.9" y="144.4" transform="rotate(-90 210.9 144.4)">IN1</text>
<text x="219" y="149" transform="rotate(-90 219 149)">VCC</text>
</g>
</svg>
